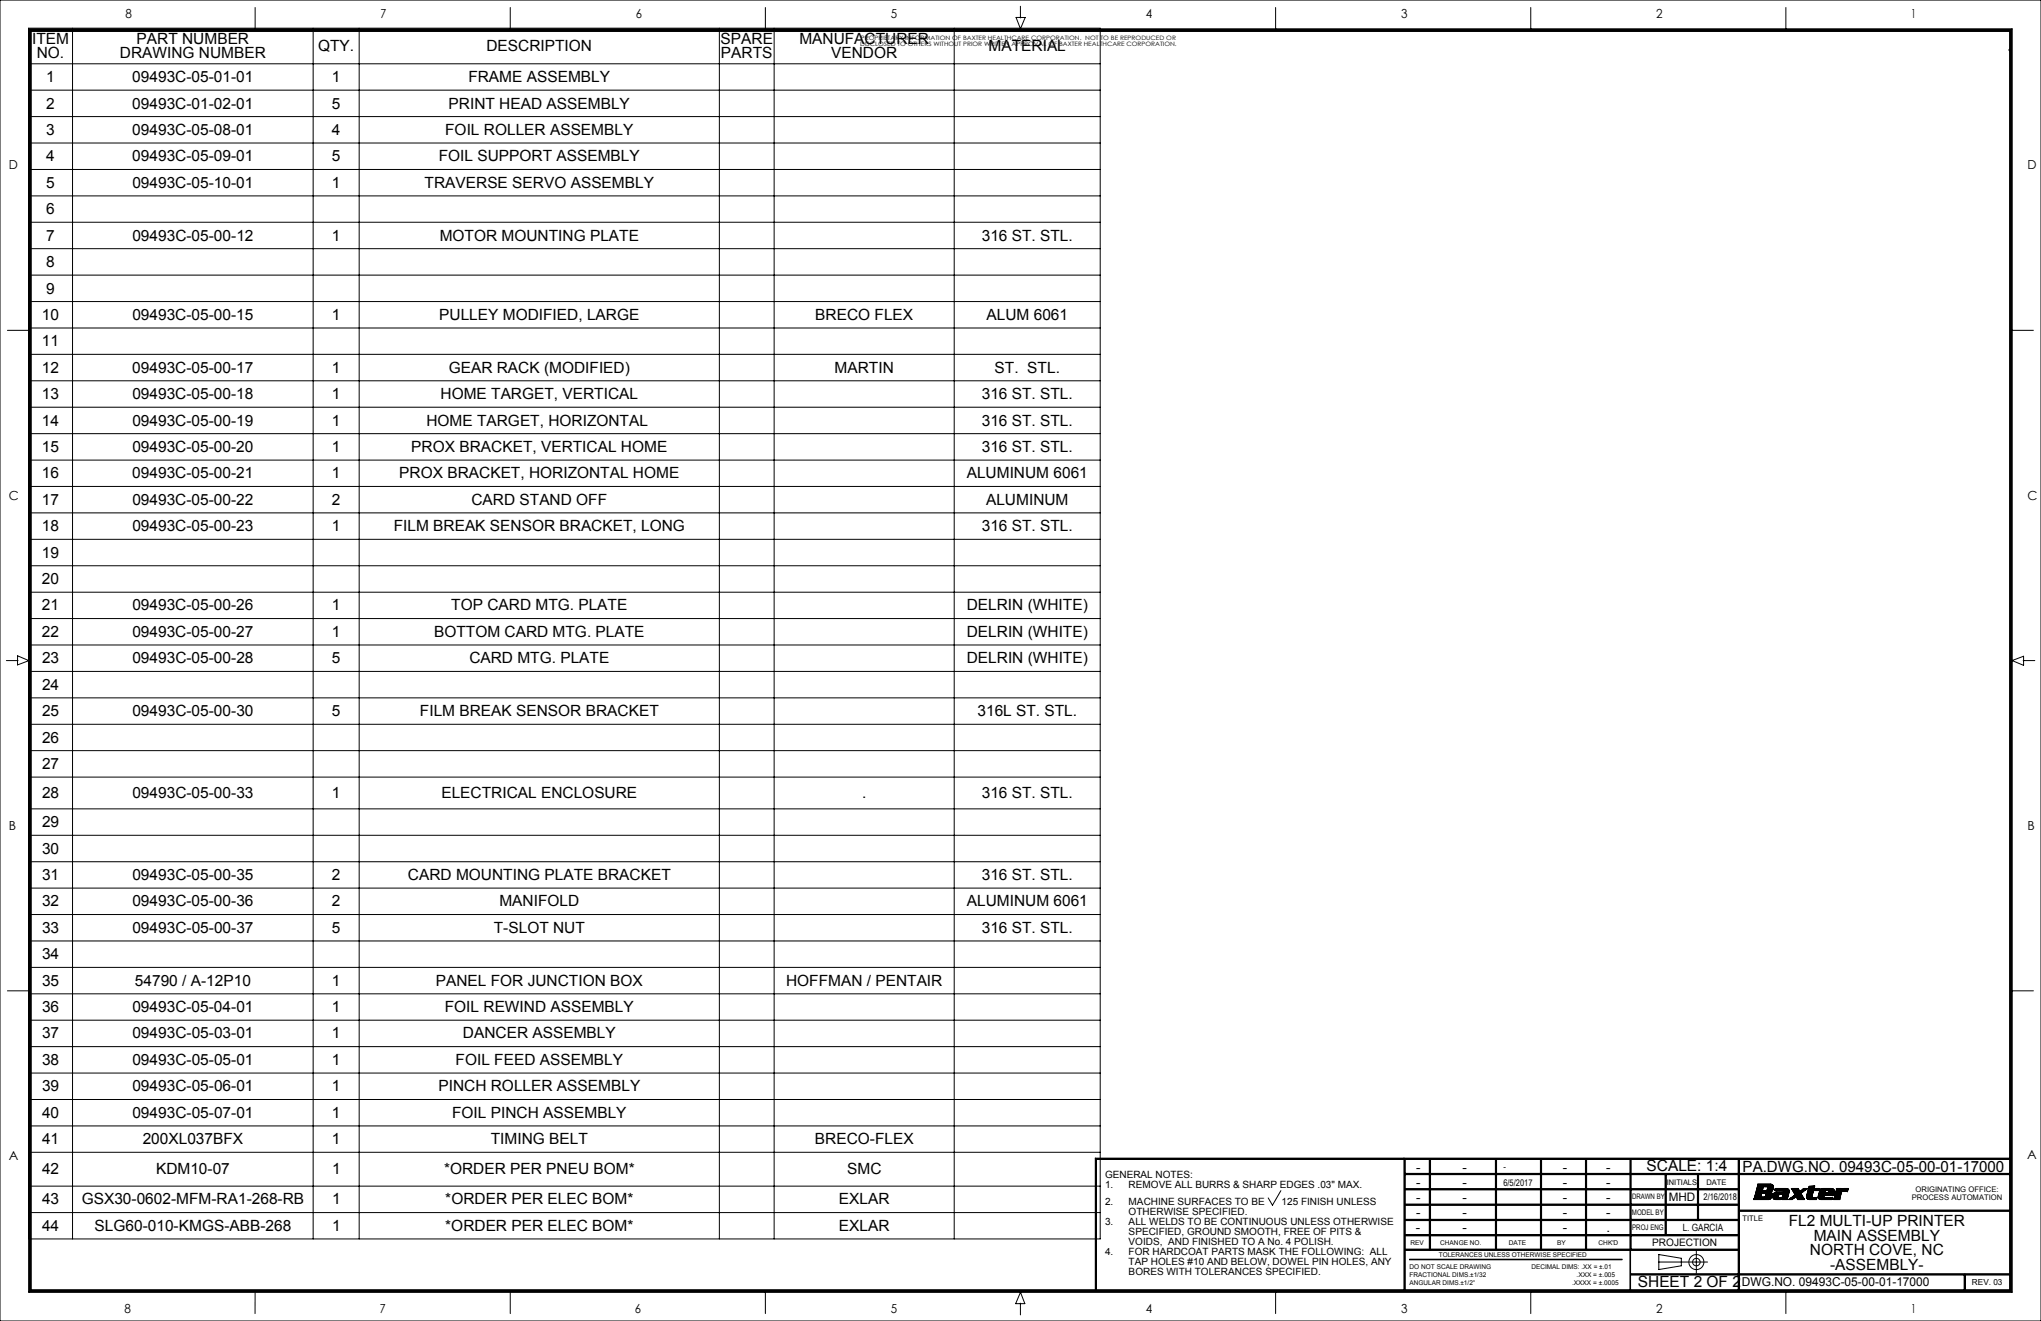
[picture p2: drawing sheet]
<svg xmlns="http://www.w3.org/2000/svg" width="864mm" height="559mm" viewBox="0 0 864 559" stroke-linecap="round" stroke-linejoin="round" font-family="sans-serif">
<g fill="none" stroke="#000" stroke-width=".42">
<path d="M0 0h863.6v558.8h-863.6zM12.1 11.9h453.4v512.2h-453.4zM12.2 12.2h839.2v534.4h-839.2zM12.4 12.5h838.7v533.9h-838.7zM12.7 12.7h838.2v533.4h-838.2zM12.7 13h838.2M12.7 13.2h838.2M12.9 12.7v533.4M13.2 12.7v533.4M30.7 11.9v512.2M107.9 3.2v9.5M132.5 11.9v512.2"/>
<path d="M152 11.9v512.2M215.9 3.2v9.5M304.4 11.9v512.2M323.8 3.2v9.5M327.6 11.9v512.2M403.8 11.9v512.2M429.9 7.4h3.9l-2 4.8zM431.8 2.6v5M539.7 3.2v9.5M647.7 3.2v9.5M755.6 3.2v9.5M850.4 12.7v533.4"/>
<path d="M850.6 12.7v533.4M12.1 38.1h453.4M12.1 27h453.4M849.9 21.1h1M850 20.8l.7 .7M850.7 20.8l-.7 .7M12.1 49.3h453.4M12.1 60.5h453.4M12.1 71.7h453.4M12.1 82.9h453.4M12.1 94h453.4M12.1 105.2h453.4"/>
<path d="M12.1 116.4h453.4M3.1 139.7h9.6M12.1 127.6h453.4M12.1 138.7h453.4M850.9 139.7h9.5M12.1 149.9h453.4M12.1 161.1h453.4M12.1 172.3h453.4M12.1 183.4h453.4M12.1 194.6h453.4M12.1 205.8h453.4M12.1 217h453.4"/>
<path d="M12.1 228.1h453.4M12.1 239.3h453.4M12.1 250.5h453.4M2.7 279.4h4.9M12.1 261.7h453.4M12.1 272.8h453.4M12.2 279.5l-4.8 1.8v-3.9l4.8 2.1M851.4 279.4l4.8-1.8v3.8l-4.8-2M856.1 279.4h4.9M12.1 284h453.4M12.1 295.2h453.4M12.1 306.4h453.4"/>
<path d="M12.1 317.5h453.4M12.1 328.7h453.4M12.1 342.2h453.4M12.1 353.3h453.4M12.1 364.5h453.4M12.1 375.7h453.4M12.1 386.9h453.4M12.1 398h453.4M3.1 419.1h9.6M12.1 409.2h453.4M850.9 419.1h9.5M12.1 420.4h453.4"/>
<path d="M12.1 431.6h453.4M12.1 442.7h453.4M12.1 453.9h453.4M12.1 465.1h453.4M12.1 476.3h453.4M12.1 487.4h453.4M594 489.9v56.2M594 490.1h-130.3v56M594 490.4h-130.1v55.7M594.3 490.4h256.6M594.3 496.6h256.6M594.3 496.4h256.6"/>
<path d="M594.3 496.9h256.6M594.6 490.1v56M604.8 490.1v38.8M605 490.1v38.8M605.3 490.1v38.8M632.7 490.1v38.3M633 490.1v38.3M633.2 490.1v38.3M651.8 490.1v38.3M652 490.1v38.3M652.3 490.1v38.3M670.8 490.1v38.3"/>
<path d="M671.1 490.1v38.3M671.3 490.1v38.3M689.7 490.1v56M689.9 490.1v56M690.2 490.1v38.3M704.5 496.6v25.9M704.8 496.6v25.9M705 496.6v25.9M718.2 496.6v19.7M718.5 496.6v19.7M718.7 496.6v19.7M735.5 490.1v56"/>
<path d="M735.7 490.1v56M736 490.1v56M850.9 489.9h-387.5v56.2M850.9 490.1h-256.6v56M12.1 501.8h453.4M12.1 512.9h453.4M542 503.7l-3.6 6.1-1.8-3.1M594.3 516.3h141.5M594.3 516h141.5M594.3 515.8h141.5M594.3 509.8h141.4M594.3 509.6h141.4"/>
<path d="M594.3 509.3h141.4M594.3 503.3h141.5M594.3 503.1h141.5M594.3 502.8h141.5M735.7 512.1h115.3M735.7 511.9h115.3M735.7 512.4h115.3M742.4 506.5l-.4 .9M744 500.9l-.3 .3M744.3 500.9l-.6 .6M744.6 500.9l-1 1M744.9 500.9l-1.4 1.4"/>
<path d="M745 506.3l.1 .1M745 506.4l-1.1 1M745.1 506l-1.4 1.4M745.1 500.9l-1.7 1.7M745.2 505.7l-1.8 1.7M745.2 505.3l-2.1 2.1M745.3 506.4l-1.1 1M745.3 504.9l-2.5 2.5M745.4 500.9l-2.1 2.1M745.4 504.7l-.4 1.6M745.5 504.6l-.1 .1M745.5 504.6h1.4"/>
<path d="M745.6 506.4l-1.1 1M745.7 500.9l-2.5 2.5M745.8 503.6l-3.8 3.8M745.8 503.4l-3.6 3.5M745.8 506.4l-1 1M745.9 503l-3.5 3.5M745.9 502.6l-3.4 3.5M746 500.9l-2.9 2.9M746.1 503.6l-3.8 3.8M746.1 502.2l-3.5 3.5M746.1 506.4l-1 1M746.3 500.9l-3.3 3.3"/>
<path d="M746.3 503.6l-3.8 3.8M746.4 506.4l-1.1 1M746.5 500.9l-3.6 3.6M746.6 503.7l-1 .9M746.7 506.4l-1.1 1M746.8 500.9l-4 4M746.9 503.6l-1 1M746.9 504.6l.4 .5-.5 1.2-1.7 .1M747.1 500.9l-4.4 4.4M747.1 503.7l-.9 .9M747.4 500.9l-1.1 1.1M747.5 503.6l-1.1 1"/>
<path d="M747.6 502h-1.4l-.5 1.6M747.6 502l.4 .4M747.6 500.9l-1 1.1M747.7 503.4l-2 .2M747.9 500.9l-1 1.1M748 502.4l-.3 1M748.2 500.9l-1.1 1.1M748.5 500.9l-1.1 1.1M748.7 507.4h-6.7M748.8 500.9l-1.1 1.1M749.1 500.9l-1.2 1.2M749.2 504.2h.1"/>
<path d="M749.2 504.2l.3 .2M749.3 500.9l-1.3 1.4M749.3 504.3l-3.1 3.1M749.4 506.7l-.6 .7M749.5 504.4l-3.1 3M749.5 504.4l.2 .3M749.5 501l-1.6 1.6M749.5 506.3l-1.1 1.1M749.6 504.6l-2.9 2.8M749.7 505.9l-1.6 1.5M749.7 504.7l.1 .8M749.7 504.7l-2.7 2.7"/>
<path d="M749.8 505.5l-1.9 1.9M749.8 505.5l-.5 1.4-.6 .5M749.8 505l-2.5 2.4M749.8 501.1l-2 1.9M749.8 505.2l-2.2 2.2M749.9 501.2l-2.2 2.2M750 503.6l-.3 .4M750.1 501.3l-3.4 3.3M750.2 503.1l-4.3 4.3M750.2 501.4l-3.2 3.3M750.3 501.6l.1 .8M750.3 501.6l-1-.7h-5.6l-1.3 5.6"/>
<path d="M750.3 502.7l-3.3 3.4M750.3 501.6l-3.2 3.2M750.4 502.4a1.61 1.61 0 0 1-1.2 1.8M750.4 501.8l-3.1 3.2M750.4 502.4l-3.3 3.3M750.4 502.1l-3.2 3.2M751.2 504.3l-.8 .9M751.4 502.7l-.4 .5M751.6 504.3l-1.3 1.3M751.7 503.6l3.1 .1M751.7 502.7l-.8 .8M751.8 504.3l-1.7 1.7"/>
<path d="M752 502.7l-.9 .9M752.1 504.3l-2 2M752.3 502.7l-.9 .9M752.4 504.3l-2.2 2.2M752.5 506.2l-1.3 1.2M752.5 506.2v.1M752.5 506.4l-1 1M752.5 506.3l.1 .2M752.5 502.7l-.8 .9M752.6 505.8l-1.6 1.6M752.7 506.5l-.9 .9M752.7 504.3l-2.5 2.4"/>
<path d="M752.7 505.4l-1.9 1.9M752.8 502.7l-.8 .9M752.9 506.6l-.8 .8M753 504.3l-2.7 2.6M753 505.1h1.4M753 505.1l-.5 1.1M753.1 502.7l-.8 .9M753.2 506.6l-.9 .8M753.3 504.3l-2.8 2.8M753.4 502.7l-.8 .9M753.5 506.6l-.9 .8M753.5 504.3l-2.9 2.9"/>
<path d="M753.6 502.7l-.7 .9M753.7 506.6l-.8 .8M753.8 504.3l-.9 .8M753.9 502.7l-.8 .9M754.1 504.3l-.8 .8M754.2 502.7l-.8 .9M754.3 504.3l-.8 .8M754.4 505.1l-.4 1.4h-1.4M754.5 502.7l-.8 .9M754.6 504.3h-3.5l-.6 .5-.4 1.2M754.8 502.7l-.8 .9M754.8 503.7v.1"/>
<path d="M754.8 503.8v.3M755.1 502.7l-.9 .9M755.3 502.7l-.8 .9M755.6 502.7l-.9 .9M755.9 502.7h-4.8l-.2 .9h.8M755.9 502.7l.4 .1M755.9 502.7l-1.1 1.1M756.1 502.8l-2.3 2.3M756.3 507.1l-.3 .3M756.3 502.8l.4 .3M756.3 507.3l-.1 .1M756.4 502.8l-2.3 2.3"/>
<path d="M756.4 506.7l-.7 .7M756.5 506.3l-1.1 1.1M756.5 503l-2.2 2.1M756.6 506l-1.5 1.4M756.7 503.1l.3 .3M756.7 505.6l-1.9 1.8M756.7 503.1l-2.3 2.2M756.8 505.2l-2.2 2.2M756.8 503.2l-2.5 2.5M756.9 504.8l-2.6 2.6M757 503.4l.1 .4M757 503.4l-2.8 2.7"/>
<path d="M757 504.4l-2.9 2.9M757 503.6l-3.9 3.8M757.1 503.8l-3.6 3.6M757.1 504.1l-3.1 3M757.1 503.8l-.7 3.6h-2.3l-.1-.5-.7 .5h-2a1.16 1.16 0 0 1-1.2-1.4M757.9 506.6l-.8 .8M758.1 502.7l-.1 .1M758.2 503l1.4 2.4-2.8 2h1.5l1.7-1.2 .6 1M758.4 502.7l-.2 .3M758.7 502.7l-.4 .5M758.9 505.9l-1.6 1.5M759 502.7l-.6 .6"/>
<path d="M759.2 502.7l-.7 .8M759.5 502.7l-.9 1M759.8 502.7l-1.1 1.2M760.1 502.7l-1.3 1.3M760.3 502.7l-1.4 1.5M760.6 507.2l.1 .2M760.6 502.7l-1.6 1.7M760.7 507.4h2.9M760.9 502.7h-3l.3 .3M760.9 502.7l.1 .3M760.9 502.7l-1.8 1.9M761 503l-1.8 1.8"/>
<path d="M761.1 503.2l-1.8 1.7M761.2 503.3l-1.8 1.8M761.3 503.5l-1.8 1.8M761.4 503.7l-3.8 3.7M761.5 503.9l-3.6 3.5M762 503.6l-3.8 3.8M762.1 504.9l-1.8 1.8M762.2 505.1l-1.8 1.8M762.3 505.3l-1.8 1.8M762.4 505.5l-1.8 1.8M762.5 505.6l-1.8 1.8M762.6 505.8l-1.6 1.6"/>
<path d="M762.7 506l-1.4 1.4M762.8 506.2l-1.3 1.2M762.9 506.4l-1.1 1M763 502.9l-1.5 1.1-.5-1M763 506.6l-.9 .8M763.1 502.8l1.8-.1-2.9 2.1 1.4 2.4M763.1 506.7l-.7 .7M763.2 502.7l-4.3 4.3M763.2 506.9l-.5 .5M763.3 507.1l-.3 .3M763.4 507.2l.2 .2M763.4 507.3l-.2 .1"/>
<path d="M763.4 502.7l-3.6 3.6M763.6 507.4h-.1M763.7 502.7l-3.6 3.7M764 502.7l-3.8 3.9M764.3 502.7l-1.5 1.6M764.4 506l.1 .8 1 .6h3.1l.3-.9-.3 .1M764.5 502.7l-.8 .9M764.8 502.7l-.1 .2M765.8 501.8l-.4 .4M766.1 501.8l-.8 .8M766.4 501.8l-1.2 1.1M766.7 501.8l-1.6 1.5"/>
<path d="M766.7 506.2l-1.2 1.2M766.8 505.8l-1.6 1.6M766.8 506.4l-1.1 1M766.9 505.5l-1.9 1.8M766.9 506.5l.2 .1M766.9 501.8l-1.9 1.9M766.9 506.5l-.9 .9M767 505.1l-2.1 2.1M767.1 504.7l-2.4 2.4M767.1 506.6h1.5M767.2 504.3l-2.6 2.6M767.2 506.6l-.9 .8"/>
<path d="M767.3 503.9l-2.8 2.8M767.3 501.7l-2.4 2.4M767.4 506.6l-.8 .8M767.5 501.7l-2.7 2.8M767.6 502.7l-3.2 3.3M767.7 502.4l-3.2 3.2M767.7 506.6l-.8 .8M767.8 502l-3.2 3.2M767.9 501.7l-2.4 .1-1.1 4.2M767.9 501.7l-.3 1h2.3M767.9 501.7l-3.2 3.2M767.9 502.7l-3.5 3.6"/>
<path d="M768 506.6l-.9 .8M768.2 502.7l-3.8 3.8M768.3 506.6l-.9 .8M768.5 502.7l-.9 .9M768.6 506.6l-.9 .8M768.6 507.3l-.1 .1M768.7 502.7l-.8 .9M768.7 506.9l-.5 .5M768.8 506.6l-.8 .8M769 502.7l-.9 .9M769.3 502.7l-.9 .9M769.3 506.4l.1 .4"/>
<path d="M769.4 506.8l.3 .4M769.6 502.7l-.9 .9M769.7 503.5l-.2 .1M769.7 507.2l.8 .2M769.8 503.1l-.5 .5M769.9 502.7l-.9 .9M769.9 502.7l-.3 .9h-2.2l-.7 2.4 .2 .5M770.5 502.9l-.4 .4M770.9 502.8l-1 1M771.2 502.7l-1.4 1.5M771.5 502.7l-1.8 1.8M771.7 506.3l.4 .3 3.3-.1-.2 .9h-4.7"/>
<path d="M771.7 506l-1.4 1.4M771.7 506.2l-1.2 1.2M771.8 506.4l-1.1 1M771.8 505.6l-.1 .7M771.8 505.5v.1M771.8 505.5h4M771.8 502.7l-2.1 2.2M771.9 506.5l-.9 .9M772.1 504.4l-2.6 2.5M772.1 502.7l-2.6 2.6M772.1 504.6l-2.4 2.5M772.2 504l-2.8 2.8"/>
<path d="M772.2 506.6l-.9 .8M772.4 502.7l-3 3M772.4 504.6l-2.5 2.6M772.5 506.6l-.9 .8M772.7 503.6l.9 .1 .2 .5M772.7 502.7l-3.4 3.4M772.7 503.6l-.5 .3-.1 .7M772.7 504.6l-2.7 2.7M772.8 506.6l-.9 .8M772.9 502.7l-3.6 3.7M773 504.6l-.9 .9M773 506.6l-.8 .8"/>
<path d="M773.2 502.7l-3.8 3.9M773.3 504.6l-.9 .9M773.3 506.6l-.9 .8M773.5 502.7l-.9 .9M773.5 504.6l-.8 .9M773.6 506.6l-.9 .8M773.7 502.7l-.8 .9M773.8 504.2l-.1 .4M773.9 506.6l-.9 .8M774 502.7l-.8 .9M774.1 506.6l-.8 .8M774.3 502.7l-.9 .9"/>
<path d="M774.4 506.6l-.8 .8M774.6 502.7l-1 1M774.7 506.6l-.8 .8M774.9 502.7l-1.2 1.2M775 506.6l-.9 .8M775.1 502.8l-1.3 1.3M775.2 507.2l-.3 .2M775.3 506.5l-.9 .9M775.3 506.8l-.6 .6M775.4 502.8l-1.8 1.8h-1.5M775.6 502.9l-2.6 2.6M775.7 503l-2.4 2.5"/>
<path d="M775.8 505.4v.1M775.9 503.2l-2.4 2.3M775.9 505l-.4 .5M776 503.3l-2.2 2.2M776 504.7l-.8 .8M776.1 503.5l-2 2M776.1 504.2v-.8l-.7-.6h-4.7l-.7 .8-.7 2.8M776.1 504.2l-.3 1.3M776.1 503.7l-1.8 1.8M776.1 504.3l-1.2 1.2M776.2 504l-1.6 1.5M777.1 502.7l-.1 .1"/>
<path d="M777.4 502.7l-.3 .4M777.7 502.7l-.7 .7M777.9 502.7l-1 1.1M778.2 502.7l-1.4 1.5M778.4 507.3l-.1 .1M778.5 502.7l-1.8 1.9M778.5 507l-.5 .4M778.6 506.6l-.9 .8M778.7 506.2l-1.2 1.2M778.8 505.8l-1.6 1.6M778.8 502.7l-2.2 2.3M778.9 505.4l-2 2"/>
<path d="M779 505.1l-2.4 2.3M779.1 502.7l-2.6 2.7M779.1 504.7l-2.7 2.7M779.2 504.3l-3.1 3.1M779.3 502.8l-2.9 2.9M779.3 503.1l-3 3M779.9 502.8l-3.8 3.7M780.2 502.7l-4.2 4.2M780.5 502.7l-4.7 4.7h2.7l.7-3.1M780.7 502.7l-1.2 1.3M781 502.7l-1.2 1.2M781.3 502.7l-1.2 1.2"/>
<path d="M781.4 504l.3 .1 .4-1.4h-2l-.7 .5-.1-.5h-2.3l-1.1 4.6M781.4 504l-1.8-.1-.4 .4M781.6 502.7l-1.2 1.2M781.7 504l-.1 .1M781.8 503.6l-.4 .4M781.9 502.7l-1.2 1.2M781.9 503.2l-.7 .8M782 502.8l-1.1 1.1M594.3 528.9h141.4M594.3 528.6h141.4M594.3 528.4h141.4M594.3 522.8h141.5"/>
<path d="M594.3 522.5h141.5M594.3 522.3h141.5M596.4 532.7h90M596.4 532.9h90M689.9 539.1h161M689.9 538.8h161M689.9 539.4h161M701.9 530.7l9.5 1.6v3.1l-9.5 1.6zM701.9 533.9h20.6M717.8 529.1v9.5M831.1 539.1v7M831.3 539.1v7"/>
<path d="M831.6 539.1v7M12.7 545.9h838.2M12.7 545.6h838.2M107.9 546.1v9.6M215.9 546.1v9.6M323.8 546.1v9.6M431.8 551.3v4.9M431.8 546.7l1.8 4.8h-3.8zM539.7 546.1v9.6M647.7 546.1v9.6M755.6 546.1v9.6"/>
<circle cx="717.8" cy="533.9" r="3.2"/>
<circle cx="717.8" cy="533.9" r="1.57"/>
</g>
<g font-size="6.5">
<text x="13.6" y="18.6">ITEM</text>
<text x="57.8" y="18.6">PART NUMBER</text>
<text x="134.6" y="21.7">QTY.</text>
<text x="205.8" y="21.7">DESCRIPTION</text>
<text x="304.9" y="18.6">SPARE</text>
<text x="338.2" y="18.6">MANUFACTURER</text>
<text x="418.3" y="21.7">MATERIAL</text>
<text x="15.6" y="24.7">NO.</text>
<text x="50.7" y="24.7">DRAWING NUMBER</text>
<text x="305.1" y="24.7">PARTS</text>
<text x="351.7" y="24.7">VENDOR</text>
<text x="19.6" y="34.8">1</text>
<text x="56" y="34.8">09493C-05-01-01</text>
<text x="140.4" y="34.8">1</text>
<text x="198.2" y="34.8">FRAME ASSEMBLY</text>
<text x="19.6" y="45.9">2</text>
<text x="56" y="45.9">09493C-01-02-01</text>
<text x="140.4" y="45.9">5</text>
<text x="189.8" y="45.9">PRINT HEAD ASSEMBLY</text>
<text x="19.6" y="57.1">3</text>
<text x="56" y="57.1">09493C-05-08-01</text>
<text x="140.4" y="57.1">4</text>
<text x="188.4" y="57.1">FOIL ROLLER ASSEMBLY</text>
<text x="19.6" y="68.3">4</text>
<text x="56" y="68.3">09493C-05-09-01</text>
<text x="140.5" y="68.3">5</text>
<text x="185.7" y="68.3">FOIL SUPPORT ASSEMBLY</text>
<text x="19.6" y="79.5">5</text>
<text x="56" y="79.5">09493C-05-10-01</text>
<text x="140.5" y="79.5">1</text>
<text x="179.7" y="79.5">TRAVERSE SERVO ASSEMBLY</text>
<text x="19.6" y="90.6">6</text>
<text x="19.6" y="101.8">7</text>
<text x="56" y="101.8">09493C-05-00-12</text>
<text x="140.5" y="101.8">1</text>
<text x="186.1" y="101.8">MOTOR MOUNTING PLATE</text>
<text x="415.4" y="101.8">316 ST. STL.</text>
<text x="19.6" y="113">8</text>
<text x="19.6" y="124.2">9</text>
<text x="17.8" y="135.3">10</text>
<text x="56" y="135.3">09493C-05-00-15</text>
<text x="140.5" y="135.3">1</text>
<text x="185.9" y="135.3">PULLEY MODIFIED, LARGE</text>
<text x="345" y="135.3">BRECO FLEX</text>
<text x="417.4" y="135.3">ALUM 6061</text>
<text x="17.8" y="146.5">11</text>
<text x="17.8" y="157.7">12</text>
<text x="56" y="157.7">09493C-05-00-17</text>
<text x="140.5" y="157.7">1</text>
<text x="189.9" y="157.7">GEAR RACK (MODIFIED)</text>
<text x="353.2" y="157.7">MARTIN</text>
<text x="420.9" y="157.7">ST. STL.</text>
<text x="17.8" y="168.8">13</text>
<text x="56" y="168.8">09493C-05-00-18</text>
<text x="140.5" y="168.8">1</text>
<text x="186.4" y="168.8">HOME TARGET, VERTICAL</text>
<text x="415.4" y="168.8">316 ST. STL.</text>
<text x="17.8" y="180">14</text>
<text x="56" y="180">09493C-05-00-19</text>
<text x="140.5" y="180">1</text>
<text x="180.4" y="180">HOME TARGET, HORIZONTAL</text>
<text x="415.4" y="180">316 ST. STL.</text>
<text x="17.8" y="191.2">15</text>
<text x="56" y="191.2">09493C-05-00-20</text>
<text x="140.5" y="191.2">1</text>
<text x="174" y="191.2">PROX BRACKET, VERTICAL HOME</text>
<text x="415.4" y="191.2">316 ST. STL.</text>
<text x="17.8" y="202.4">16</text>
<text x="56" y="202.4">09493C-05-00-21</text>
<text x="140.5" y="202.4">1</text>
<text x="169" y="202.4">PROX BRACKET, HORIZONTAL HOME</text>
<text x="409.1" y="202.4">ALUMINUM 6061</text>
<text x="17.8" y="213.5">17</text>
<text x="56" y="213.5">09493C-05-00-22</text>
<text x="140.5" y="213.5">2</text>
<text x="199.5" y="213.5">CARD STAND OFF</text>
<text x="417.2" y="213.5">ALUMINUM</text>
<text x="17.8" y="224.7">18</text>
<text x="56" y="224.7">09493C-05-00-23</text>
<text x="140.5" y="224.7">1</text>
<text x="166.6" y="224.7">FILM BREAK SENSOR BRACKET, LONG</text>
<text x="415.4" y="224.7">316 ST. STL.</text>
<text x="17.8" y="235.9">19</text>
<text x="17.8" y="247.1">20</text>
<text x="17.8" y="258.2">21</text>
<text x="56" y="258.2">09493C-05-00-26</text>
<text x="140.5" y="258.2">1</text>
<text x="190.9" y="258.2">TOP CARD MTG. PLATE</text>
<text x="409.1" y="258.2">DELRIN (WHITE)</text>
<text x="17.8" y="269.4">22</text>
<text x="56" y="269.4">09493C-05-00-27</text>
<text x="140.5" y="269.4">1</text>
<text x="183.7" y="269.4">BOTTOM CARD MTG. PLATE</text>
<text x="409.1" y="269.4">DELRIN (WHITE)</text>
<text x="17.8" y="280.6">23</text>
<text x="56" y="280.6">09493C-05-00-28</text>
<text x="140.5" y="280.6">5</text>
<text x="198.6" y="280.6">CARD MTG. PLATE</text>
<text x="409.1" y="280.6">DELRIN (WHITE)</text>
<text x="17.8" y="291.8">24</text>
<text x="17.8" y="302.9">25</text>
<text x="56" y="302.9">09493C-05-00-30</text>
<text x="140.5" y="302.9">5</text>
<text x="177.7" y="302.9">FILM BREAK SENSOR BRACKET</text>
<text x="413.6" y="302.9">316L ST. STL.</text>
<text x="17.8" y="314.1">26</text>
<text x="17.8" y="325.3">27</text>
<text x="17.8" y="337.6">28</text>
<text x="56" y="337.6">09493C-05-00-33</text>
<text x="140.5" y="337.6">1</text>
<text x="186.8" y="337.6">ELECTRICAL ENCLOSURE</text>
<text x="364.8" y="337.6">.</text>
<text x="415.4" y="337.6">316 ST. STL.</text>
<text x="17.8" y="349.9">29</text>
<text x="17.8" y="361.1">30</text>
<text x="17.8" y="372.2">31</text>
<text x="56" y="372.2">09493C-05-00-35</text>
<text x="140.5" y="372.2">2</text>
<text x="172.6" y="372.2">CARD MOUNTING PLATE BRACKET</text>
<text x="415.4" y="372.2">316 ST. STL.</text>
<text x="17.8" y="383.4">32</text>
<text x="56" y="383.4">09493C-05-00-36</text>
<text x="140.5" y="383.4">2</text>
<text x="211.3" y="383.4">MANIFOLD</text>
<text x="409.1" y="383.4">ALUMINUM 6061</text>
<text x="17.8" y="394.6">33</text>
<text x="56" y="394.6">09493C-05-00-37</text>
<text x="140.5" y="394.6">5</text>
<text x="209" y="394.6">T-SLOT NUT</text>
<text x="415.4" y="394.6">316 ST. STL.</text>
<text x="17.8" y="405.7">34</text>
<text x="17.8" y="416.9">35</text>
<text x="57.1" y="416.9">54790 / A-12P10</text>
<text x="140.5" y="416.9">1</text>
<text x="184.4" y="416.9">PANEL FOR JUNCTION BOX</text>
<text x="332.6" y="416.9">HOFFMAN / PENTAIR</text>
<text x="17.8" y="428.1">36</text>
<text x="56" y="428.1">09493C-05-04-01</text>
<text x="140.5" y="428.1">1</text>
<text x="188.2" y="428.1">FOIL REWIND ASSEMBLY</text>
<text x="17.8" y="439.3">37</text>
<text x="56" y="439.3">09493C-05-03-01</text>
<text x="140.5" y="439.3">1</text>
<text x="195.9" y="439.3">DANCER ASSEMBLY</text>
<text x="17.8" y="450.4">38</text>
<text x="56" y="450.4">09493C-05-05-01</text>
<text x="140.5" y="450.4">1</text>
<text x="192.8" y="450.4">FOIL FEED ASSEMBLY</text>
<text x="17.8" y="461.6">39</text>
<text x="56" y="461.6">09493C-05-06-01</text>
<text x="140.5" y="461.6">1</text>
<text x="185.5" y="461.6">PINCH ROLLER ASSEMBLY</text>
<text x="17.8" y="472.8">40</text>
<text x="56" y="472.8">09493C-05-07-01</text>
<text x="140.5" y="472.8">1</text>
<text x="191.3" y="472.8">FOIL PINCH ASSEMBLY</text>
<text x="17.8" y="484">41</text>
<text x="60.4" y="484">200XL037BFX</text>
<text x="140.5" y="484">1</text>
<text x="207.7" y="484">TIMING BELT</text>
<text x="344.8" y="484">BRECO-FLEX</text>
<text x="17.8" y="496.7">42</text>
<text x="66" y="496.7">KDM10-07</text>
<text x="140.5" y="496.7">1</text>
<text x="187.9" y="496.7">*ORDER PER PNEU BOM*</text>
<text x="358.4" y="496.7">SMC</text>
<text x="696.7" y="495.6">SCALE: 1:4</text>
<text x="737.4" y="495.8">PA.DWG.NO. 09493C-05-00-01-17000</text>
<text x="17.8" y="509.4">43</text>
<text x="34.6" y="509.4">GSX30-0602-MFM-RA1-268-RB</text>
<text x="140.5" y="509.4">1</text>
<text x="188.4" y="509.4">*ORDER PER ELEC BOM*</text>
<text x="355" y="509.4">EXLAR</text>
<text x="17.8" y="520.6">44</text>
<text x="40" y="520.6">SLG60-010-KMGS-ABB-268</text>
<text x="140.5" y="520.6">1</text>
<text x="188.4" y="520.6">*ORDER PER ELEC BOM*</text>
<text x="355" y="520.6">EXLAR</text>
<text x="756.9" y="518.7">FL2 MULTI-UP PRINTER</text>
<text x="767.4" y="524.9">MAIN ASSEMBLY</text>
<text x="765.8" y="531">NORTH COVE, NC</text>
<text x="774.3" y="537.2">-ASSEMBLY-</text>
<text x="693" y="544.5">SHEET 2 OF 2</text>
</g>
<g font-size="5.6">
<text x="599.2" y="495.6">-</text>
<text x="618.8" y="495.6">-</text>
<text x="661.3" y="495.6">-</text>
<text x="679.6" y="495.6">-</text>
<text x="599.2" y="502.1">-</text>
<text x="618.8" y="502.1">-</text>
<text x="661.3" y="502.1">-</text>
<text x="679.6" y="502.1">-</text>
<text x="599.2" y="508.3">-</text>
<text x="618.8" y="508.3">-</text>
<text x="661.3" y="508.3">-</text>
<text x="679.6" y="508.3">-</text>
<text x="599.2" y="514.8">-</text>
<text x="618.8" y="514.8">-</text>
<text x="661.3" y="514.8">-</text>
<text x="679.6" y="514.8">-</text>
<text x="599.1" y="521.3">-</text>
<text x="618.8" y="521.3">-</text>
<text x="661.3" y="521.3">-</text>
<text x="679.7" y="521.3">.</text>
</g>
<g font-size="5.3">
<text x="53.1" y="7.7">8</text>
<text x="161" y="7.7">7</text>
<text x="269" y="7.7">6</text>
<text x="376.9" y="7.7">5</text>
<text x="484.9" y="7.7">4</text>
<text x="592.8" y="7.7">3</text>
<text x="700.8" y="7.7">2</text>
<text x="808.7" y="7.7">1</text>
<text x="3.7" y="71.6">D</text>
<text x="857.9" y="71.6">D</text>
<text x="3.7" y="211.3">C</text>
<text x="857.9" y="211.3">C</text>
<text x="3.7" y="351">B</text>
<text x="857.9" y="351">B</text>
<text x="3.7" y="490.7">A</text>
<text x="857.8" y="490.2">A</text>
<text x="52.7" y="555.6">8</text>
<text x="160.7" y="555.6">7</text>
<text x="268.6" y="555.6">6</text>
<text x="376.9" y="555.3">5</text>
<text x="484.9" y="555.3">4</text>
<text x="592.8" y="555.3">3</text>
<text x="700.8" y="555.3">2</text>
<text x="808.7" y="555.3">1</text>
</g>
<text font-size="5.2" x="737.1" y="544.2">DWG.NO. 09493C-05-00-01-17000</text>
<text font-size="4.9" x="706.1" y="508.1">MHD</text>
<text font-size="4.4" x="699.1" y="527">PROJECTION</text>
<g font-size="4.2">
<text x="467.6" y="498.2">GENERAL NOTES:</text>
<text x="467.6" y="502.4">1.</text>
<text x="477.6" y="502.4">REMOVE ALL BURRS &amp; SHARP EDGES .03&quot; MAX.</text>
<text x="467.6" y="509.8">2.</text>
<text x="477.6" y="509.8">MACHINE SURFACES TO BE</text>
<text x="542.3" y="509.8">125 FINISH UNLESS</text>
<text x="477.6" y="514">OTHERWISE SPECIFIED.</text>
<text x="467.6" y="518.2">3.</text>
<text x="477.6" y="518.2">ALL WELDS TO BE CONTINUOUS UNLESS OTHERWISE</text>
<text x="712" y="520.8">L. GARCIA</text>
<text x="477.6" y="522.5">SPECIFIED, GROUND SMOOTH, FREE OF PITS &amp;</text>
<text x="477.6" y="526.7">VOIDS, AND FINISHED TO A No. 4 POLISH.</text>
<text x="467.6" y="530.9">4.</text>
<text x="477.6" y="530.9">FOR HARDCOAT PARTS MASK THE FOLLOWING: ALL</text>
<text x="477.6" y="535.2">TAP HOLES #10 AND BELOW, DOWEL PIN HOLES, ANY</text>
<text x="477.6" y="539.4">BORES WITH TOLERANCES SPECIFIED.</text>
</g>
<g font-size="3.9">
<text x="636.1" y="495">-</text>
<text x="636.1" y="501.5">6/5/2017</text>
<text x="720.8" y="507.7">2/16/2018</text>
</g>
<text font-size="3.5" x="834.4" y="543.6">REV. 03</text>
<g font-size="3.2">
<text x="705.3" y="501.2">INITIALS</text>
<text x="722.1" y="501.2">DATE</text>
<text x="690.6" y="507.4">DRAWN BY</text>
<text x="808.9" y="507.4">PROCESS AUTOMATION</text>
<text x="810.5" y="504.1">ORIGINATING OFFICE:</text>
<text x="690.5" y="513.8">MODEL BY</text>
<text x="690.6" y="520.4">PROJ ENG</text>
<text x="737.3" y="516.5">TITLE</text>
</g>
<g font-size="2.8">
<text x="596.8" y="526.5">REV</text>
<text x="609.4" y="526.5">CHANGE NO.</text>
<text x="638.4" y="526.5">DATE</text>
<text x="658.9" y="526.5">BY</text>
<text x="676.4" y="526.5">CHK'D</text>
<text x="608.8" y="531.6">TOLERANCES UNLESS OTHERWISE SPECIFIED</text>
<text x="596.5" y="536.8">DO NOT SCALE DRAWING</text>
<text x="648" y="536.8">DECIMAL DIMS: .XX = ±.01</text>
<text x="596.5" y="540.2">FRACTIONAL DIMS.±1/32</text>
<text x="596.5" y="543.5">ANGULAR DIMS.±1/2°</text>
<text x="665.2" y="543.7">.XXXX = ±.0005</text>
<text x="667.1" y="540.2">.XXX = ±.005</text>
</g>
<g font-size="2.5">
<text x="364.3" y="16.8">PROPRIETARY INFORMATION OF BAXTER HEALTHCARE CORPORATION. NOT TO BE REPRODUCED OR</text>
<text x="364" y="19.6">DISCLOSED TO OTHERS WITHOUT PRIOR WRITTEN APPROVAL OF BAXTER HEALTHCARE CORPORATION.</text>
</g>
</svg>
